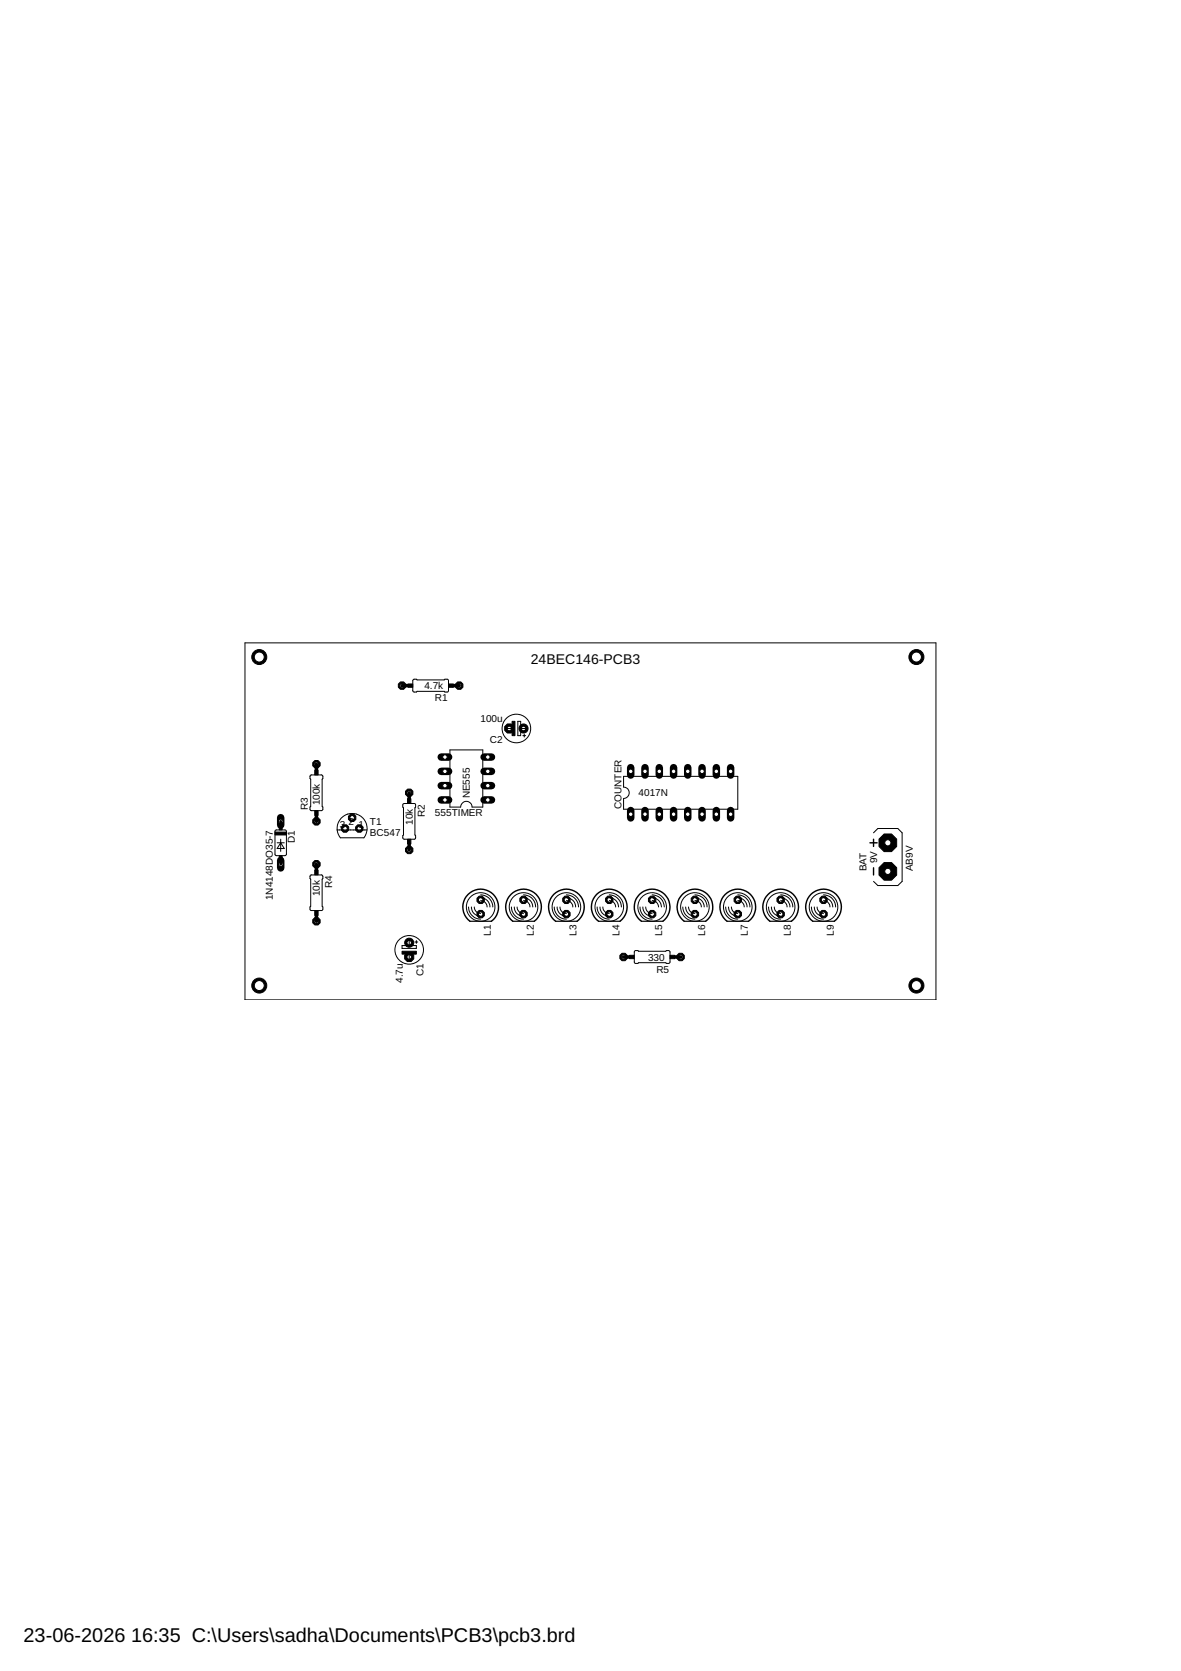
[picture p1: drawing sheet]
<svg xmlns="http://www.w3.org/2000/svg" width="210mm" height="297mm" viewBox="0 0 210 297" stroke-linecap="round" stroke-linejoin="round" font-family="sans-serif">
<path d="M86 142.2h1.4" fill="none" stroke="#000" stroke-width="1.3"/>
<circle cx="86.7" cy="142.2" r=".4" fill="#fff" stroke="#000" stroke-width=".18"/>
<path d="M86 139.7h1.4" fill="none" stroke="#000" stroke-width="1.3"/>
<circle cx="86.7" cy="139.7" r=".4" fill="#fff" stroke="#000" stroke-width=".18"/>
<path d="M78.4 139.7h1.3" fill="none" stroke="#000" stroke-width="1.3"/>
<circle cx="79.1" cy="139.7" r=".4" fill="#fff" stroke="#000" stroke-width=".18"/>
<path d="M78.4 142.2h1.3" fill="none" stroke="#000" stroke-width="1.3"/>
<circle cx="79.1" cy="142.2" r=".4" fill="#fff" stroke="#000" stroke-width=".18"/>
<path d="M86 137.1h1.4" fill="none" stroke="#000" stroke-width="1.3"/>
<circle cx="86.7" cy="137.1" r=".4" fill="#fff" stroke="#000" stroke-width=".18"/>
<path d="M86 134.6h1.4" fill="none" stroke="#000" stroke-width="1.3"/>
<circle cx="86.7" cy="134.6" r=".4" fill="#fff" stroke="#000" stroke-width=".18"/>
<path d="M78.4 137.1h1.3" fill="none" stroke="#000" stroke-width="1.3"/>
<circle cx="79.1" cy="137.1" r=".4" fill="#fff" stroke="#000" stroke-width=".18"/>
<path d="M78.4 134.6h1.3" fill="none" stroke="#000" stroke-width="1.3"/>
<circle cx="79.1" cy="134.6" r=".4" fill="#fff" stroke="#000" stroke-width=".18"/>
<circle cx="157.8" cy="154.9" r="1.7" fill="#000" stroke="#000" stroke-width=".18"/>
<circle cx="157.8" cy="154.9" r=".55" fill="#fff" stroke="#000" stroke-width=".18"/>
<circle cx="157.8" cy="149.8" r="1.7" fill="#000" stroke="#000" stroke-width=".18"/>
<circle cx="157.8" cy="149.8" r=".55" fill="#fff" stroke="#000" stroke-width=".18"/>
<circle cx="72.7" cy="170.1" r=".87" fill="#000" stroke="#000" stroke-width=".18"/>
<circle cx="72.7" cy="170.1" r=".4" fill="#fff" stroke="#000" stroke-width=".18"/>
<circle cx="72.7" cy="167.6" r=".8" fill="#000" stroke="#000" stroke-width=".18"/>
<circle cx="72.7" cy="167.6" r=".4" fill="#fff" stroke="#000" stroke-width=".18"/>
<circle cx="90.5" cy="129.5" r=".87" fill="#000" stroke="#000" stroke-width=".18"/>
<circle cx="90.5" cy="129.5" r=".4" fill="#fff" stroke="#000" stroke-width=".18"/>
<circle cx="93" cy="129.5" r=".8" fill="#000" stroke="#000" stroke-width=".18"/>
<circle cx="93" cy="129.5" r=".4" fill="#fff" stroke="#000" stroke-width=".18"/>
<path d="M112.1 144.1v1.3" fill="none" stroke="#000" stroke-width="1.3"/>
<circle cx="112.1" cy="144.7" r=".4" fill="#fff" stroke="#000" stroke-width=".18"/>
<path d="M114.6 144.1v1.3" fill="none" stroke="#000" stroke-width="1.3"/>
<circle cx="114.6" cy="144.7" r=".4" fill="#fff" stroke="#000" stroke-width=".18"/>
<path d="M127.3 144.1v1.3" fill="none" stroke="#000" stroke-width="1.3"/>
<circle cx="127.3" cy="144.7" r=".4" fill="#fff" stroke="#000" stroke-width=".18"/>
<path d="M129.9 144.1v1.3" fill="none" stroke="#000" stroke-width="1.3"/>
<circle cx="129.9" cy="144.7" r=".4" fill="#fff" stroke="#000" stroke-width=".18"/>
<path d="M117.2 144.1v1.3" fill="none" stroke="#000" stroke-width="1.3"/>
<circle cx="117.2" cy="144.7" r=".4" fill="#fff" stroke="#000" stroke-width=".18"/>
<path d="M119.7 144.1v1.3" fill="none" stroke="#000" stroke-width="1.3"/>
<circle cx="119.7" cy="144.7" r=".4" fill="#fff" stroke="#000" stroke-width=".18"/>
<path d="M124.8 144.1v1.3" fill="none" stroke="#000" stroke-width="1.3"/>
<circle cx="124.8" cy="144.7" r=".4" fill="#fff" stroke="#000" stroke-width=".18"/>
<path d="M122.2 144.1v1.3" fill="none" stroke="#000" stroke-width="1.3"/>
<circle cx="122.2" cy="144.7" r=".4" fill="#fff" stroke="#000" stroke-width=".18"/>
<path d="M129.9 136.5v1.3" fill="none" stroke="#000" stroke-width="1.3"/>
<circle cx="129.9" cy="137.1" r=".4" fill="#fff" stroke="#000" stroke-width=".18"/>
<path d="M127.3 136.5v1.3" fill="none" stroke="#000" stroke-width="1.3"/>
<circle cx="127.3" cy="137.1" r=".4" fill="#fff" stroke="#000" stroke-width=".18"/>
<path d="M124.8 136.5v1.3" fill="none" stroke="#000" stroke-width="1.3"/>
<circle cx="124.8" cy="137.1" r=".4" fill="#fff" stroke="#000" stroke-width=".18"/>
<path d="M122.2 136.5v1.3" fill="none" stroke="#000" stroke-width="1.3"/>
<circle cx="122.2" cy="137.1" r=".4" fill="#fff" stroke="#000" stroke-width=".18"/>
<path d="M119.7 136.5v1.3" fill="none" stroke="#000" stroke-width="1.3"/>
<circle cx="119.7" cy="137.1" r=".4" fill="#fff" stroke="#000" stroke-width=".18"/>
<path d="M117.2 136.5v1.3" fill="none" stroke="#000" stroke-width="1.3"/>
<circle cx="117.2" cy="137.1" r=".4" fill="#fff" stroke="#000" stroke-width=".18"/>
<path d="M114.6 136.5v1.3" fill="none" stroke="#000" stroke-width="1.3"/>
<circle cx="114.6" cy="137.1" r=".4" fill="#fff" stroke="#000" stroke-width=".18"/>
<path d="M112.1 136.5v1.3" fill="none" stroke="#000" stroke-width="1.3"/>
<circle cx="112.1" cy="137.1" r=".4" fill="#fff" stroke="#000" stroke-width=".18"/>
<path d="M49.9 145.4v1.3" fill="none" stroke="#000" stroke-width="1.3"/>
<circle cx="49.9" cy="146" r=".4" fill="#fff" stroke="#000" stroke-width=".18"/>
<path d="M49.9 153v1.3" fill="none" stroke="#000" stroke-width="1.3"/>
<circle cx="49.9" cy="153.6" r=".4" fill="#fff" stroke="#000" stroke-width=".18"/>
<circle cx="85.4" cy="160" r=".71" fill="#000" stroke="#000" stroke-width=".18"/>
<circle cx="85.4" cy="160" r=".4" fill="#fff" stroke="#000" stroke-width=".18"/>
<circle cx="85.4" cy="162.5" r=".71" fill="#000" stroke="#000" stroke-width=".18"/>
<circle cx="85.4" cy="162.5" r=".4" fill="#fff" stroke="#000" stroke-width=".18"/>
<circle cx="93" cy="160" r=".71" fill="#000" stroke="#000" stroke-width=".18"/>
<circle cx="93" cy="160" r=".4" fill="#fff" stroke="#000" stroke-width=".18"/>
<circle cx="93" cy="162.5" r=".71" fill="#000" stroke="#000" stroke-width=".18"/>
<circle cx="93" cy="162.5" r=".4" fill="#fff" stroke="#000" stroke-width=".18"/>
<circle cx="100.7" cy="160" r=".71" fill="#000" stroke="#000" stroke-width=".18"/>
<circle cx="100.7" cy="160" r=".4" fill="#fff" stroke="#000" stroke-width=".18"/>
<circle cx="100.7" cy="162.5" r=".71" fill="#000" stroke="#000" stroke-width=".18"/>
<circle cx="100.7" cy="162.5" r=".4" fill="#fff" stroke="#000" stroke-width=".18"/>
<circle cx="108.3" cy="160" r=".71" fill="#000" stroke="#000" stroke-width=".18"/>
<circle cx="108.3" cy="160" r=".4" fill="#fff" stroke="#000" stroke-width=".18"/>
<circle cx="108.3" cy="162.5" r=".71" fill="#000" stroke="#000" stroke-width=".18"/>
<circle cx="108.3" cy="162.5" r=".4" fill="#fff" stroke="#000" stroke-width=".18"/>
<circle cx="115.9" cy="160" r=".71" fill="#000" stroke="#000" stroke-width=".18"/>
<circle cx="115.9" cy="160" r=".4" fill="#fff" stroke="#000" stroke-width=".18"/>
<circle cx="115.9" cy="162.5" r=".71" fill="#000" stroke="#000" stroke-width=".18"/>
<circle cx="115.9" cy="162.5" r=".4" fill="#fff" stroke="#000" stroke-width=".18"/>
<circle cx="123.5" cy="160" r=".71" fill="#000" stroke="#000" stroke-width=".18"/>
<circle cx="123.5" cy="160" r=".4" fill="#fff" stroke="#000" stroke-width=".18"/>
<circle cx="123.5" cy="162.5" r=".71" fill="#000" stroke="#000" stroke-width=".18"/>
<circle cx="123.5" cy="162.5" r=".4" fill="#fff" stroke="#000" stroke-width=".18"/>
<circle cx="131.1" cy="160" r=".71" fill="#000" stroke="#000" stroke-width=".18"/>
<circle cx="131.1" cy="160" r=".4" fill="#fff" stroke="#000" stroke-width=".18"/>
<circle cx="131.1" cy="162.5" r=".71" fill="#000" stroke="#000" stroke-width=".18"/>
<circle cx="131.1" cy="162.5" r=".4" fill="#fff" stroke="#000" stroke-width=".18"/>
<circle cx="138.7" cy="160" r=".71" fill="#000" stroke="#000" stroke-width=".18"/>
<circle cx="138.7" cy="160" r=".4" fill="#fff" stroke="#000" stroke-width=".18"/>
<circle cx="138.7" cy="162.5" r=".71" fill="#000" stroke="#000" stroke-width=".18"/>
<circle cx="138.7" cy="162.5" r=".4" fill="#fff" stroke="#000" stroke-width=".18"/>
<circle cx="146.4" cy="160" r=".71" fill="#000" stroke="#000" stroke-width=".18"/>
<circle cx="146.4" cy="160" r=".4" fill="#fff" stroke="#000" stroke-width=".18"/>
<circle cx="146.4" cy="162.5" r=".71" fill="#000" stroke="#000" stroke-width=".18"/>
<circle cx="146.4" cy="162.5" r=".4" fill="#fff" stroke="#000" stroke-width=".18"/>
<circle cx="81.6" cy="121.9" r=".71" fill="#000" stroke="#000" stroke-width=".18"/>
<circle cx="81.6" cy="121.9" r=".4" fill="#fff" stroke="#000" stroke-width=".18"/>
<circle cx="71.5" cy="121.9" r=".71" fill="#000" stroke="#000" stroke-width=".18"/>
<circle cx="71.5" cy="121.9" r=".4" fill="#fff" stroke="#000" stroke-width=".18"/>
<circle cx="72.7" cy="140.9" r=".71" fill="#000" stroke="#000" stroke-width=".18"/>
<circle cx="72.7" cy="140.9" r=".4" fill="#fff" stroke="#000" stroke-width=".18"/>
<circle cx="72.7" cy="151.1" r=".71" fill="#000" stroke="#000" stroke-width=".18"/>
<circle cx="72.7" cy="151.1" r=".4" fill="#fff" stroke="#000" stroke-width=".18"/>
<circle cx="56.2" cy="146" r=".71" fill="#000" stroke="#000" stroke-width=".18"/>
<circle cx="56.2" cy="146" r=".4" fill="#fff" stroke="#000" stroke-width=".18"/>
<circle cx="56.2" cy="135.8" r=".71" fill="#000" stroke="#000" stroke-width=".18"/>
<circle cx="56.2" cy="135.8" r=".4" fill="#fff" stroke="#000" stroke-width=".18"/>
<circle cx="56.2" cy="153.6" r=".71" fill="#000" stroke="#000" stroke-width=".18"/>
<circle cx="56.2" cy="153.6" r=".4" fill="#fff" stroke="#000" stroke-width=".18"/>
<circle cx="56.2" cy="163.8" r=".71" fill="#000" stroke="#000" stroke-width=".18"/>
<circle cx="56.2" cy="163.8" r=".4" fill="#fff" stroke="#000" stroke-width=".18"/>
<circle cx="121" cy="170.1" r=".71" fill="#000" stroke="#000" stroke-width=".18"/>
<circle cx="121" cy="170.1" r=".4" fill="#fff" stroke="#000" stroke-width=".18"/>
<circle cx="110.8" cy="170.1" r=".71" fill="#000" stroke="#000" stroke-width=".18"/>
<circle cx="110.8" cy="170.1" r=".4" fill="#fff" stroke="#000" stroke-width=".18"/>
<circle cx="63.9" cy="147.3" r=".71" fill="#000" stroke="#000" stroke-width=".18"/>
<circle cx="63.9" cy="147.3" r=".4" fill="#fff" stroke="#000" stroke-width=".18"/>
<circle cx="62.6" cy="145.4" r=".71" fill="#000" stroke="#000" stroke-width=".18"/>
<circle cx="62.6" cy="145.4" r=".4" fill="#fff" stroke="#000" stroke-width=".18"/>
<circle cx="61.3" cy="147.3" r=".71" fill="#000" stroke="#000" stroke-width=".18"/>
<circle cx="61.3" cy="147.3" r=".4" fill="#fff" stroke="#000" stroke-width=".18"/>
<circle cx="46.1" cy="116.8" r="1.33" fill="#000" stroke="#000" stroke-width=".18"/>
<circle cx="46.1" cy="116.8" r=".89" fill="#fff" stroke="#000" stroke-width=".18"/>
<circle cx="46.1" cy="175.2" r="1.33" fill="#000" stroke="#000" stroke-width=".18"/>
<circle cx="46.1" cy="175.2" r=".89" fill="#fff" stroke="#000" stroke-width=".18"/>
<circle cx="162.9" cy="116.8" r="1.33" fill="#000" stroke="#000" stroke-width=".18"/>
<circle cx="162.9" cy="116.8" r=".89" fill="#fff" stroke="#000" stroke-width=".18"/>
<circle cx="162.9" cy="175.2" r="1.33" fill="#000" stroke="#000" stroke-width=".18"/>
<circle cx="162.9" cy="175.2" r=".89" fill="#fff" stroke="#000" stroke-width=".18"/>
<g fill="none" stroke="#000" stroke-width=".18">
<path d="M43.5 114.3h122.8v63.4h-122.8zM55.2 137.8h1.9l.3 .1v.5l-.1 .1v4.8l.1 .2v.3l-.2 .3h-1.8l-.3-.2v-.4l.1-.2zM73.4 120.8l.6-.1 .1 .2h4.9l.1-.2 .5 .1 .1 .2v1.9l-.2 .1h-.4l-.1-.1h-4.9l-.1 .1h-.5l-.1-.2zM80 133.3h5.8v10.2h-1.9a1.02 1.02 0 0 0-1-1.1 1.02 1.02 0 0 0-1 1.1h-1.9zM90.1 129.5h1M92 128.2h.5v2.6h-.5zM92.5 129.5h.9M92.9 130.8h.5M93.2 130.5v.5M110.8 138h20.3v5.8h-20.3v-1.9a1.02 1.02 0 0 0 1-1 1.02 1.02 0 0 0-1-1zM48.9 147.6l1.8-.1 .2 .2v4.1l-.2 .3h-1.6l-.2-.2zM49.3 149.8h1.2"/>
<path d="M49.9 149.2v2.1M49.9 149.8l.6 1h-1.2zM55.2 155.6l2-.1 .2 .2v.5l-.1 .1v4.8l.1 .1v.4l-.2 .2-1.8 .1-.3-.2v-.5l.1-.1zM59.9 147.5h5.3M60.6 145.4a2.67 2.67 0 0 1 3.7-.1 2.67 2.67 0 0 1 .4 3.6h-4.2a2.65 2.65 0 0 1 .1-3.5zM71.7 142.9l1.9-.1 .3 .2v.5l-.2 .1v4.8l.2 .1v.4l-.2 .3h-1.9l-.2-.2v-.5l.1-.1v-4.8l-.1-.1zM85.4 159.6a1.66 1.66 0 0 1 1.7 1.6M85.4 159.1a2.15 2.15 0 0 1 2.2 2.1M93 159.6a1.66 1.66 0 0 1 1.7 1.6M93 159.1a2.15 2.15 0 0 1 2.2 2.1M100.7 159.6a1.66 1.66 0 0 1 1.6 1.6M100.7 159.1a2.18 2.18 0 0 1 2.1 2.1"/>
<path d="M108.3 159.6a1.66 1.66 0 0 1 1.6 1.6M108.3 159.1a2.18 2.18 0 0 1 2.1 2.1M115.9 159.6a1.66 1.66 0 0 1 1.7 1.6M115.9 159.1a2.18 2.18 0 0 1 2.2 2.1M123.5 159.6a1.63 1.63 0 0 1 1.7 1.6M123.5 159.1a2.15 2.15 0 0 1 2.2 2.1M131.1 159.6a1.66 1.66 0 0 1 1.7 1.6M131.1 159.1a2.15 2.15 0 0 1 2.2 2.1M138.7 159.6a1.66 1.66 0 0 1 1.7 1.6M138.7 159.1a2.15 2.15 0 0 1 2.2 2.1M146.4 159.6a1.66 1.66 0 0 1 1.6 1.6M146.4 159.1a2.15 2.15 0 0 1 2.1 2.1"/>
<path d="M155.3 148l.7-.7h3.6l.7 .7v8.7l-.7 .7h-3.6l-.7-.7M71.5 168.1h2.5v.5h-2.5zM72.7 167.2v.9M72.7 169.5v1M73.7 167.4h.6M74 167.2v.5M83.3 161.2a2.15 2.15 0 0 0 2.1 2.2M83.8 161.2a1.63 1.63 0 0 0 1.6 1.7M84.3 161.2l.2 .7 .4 .4 .5 .1M85.4 160.1l.7 .2 .4 .4 .1 .5M90.9 161.2a2.15 2.15 0 0 0 2.1 2.2M91.4 161.2a1.63 1.63 0 0 0 1.6 1.7"/>
<path d="M91.9 161.2l.1 .5 .3 .4 .7 .3M93 160.1l.8 .2 .3 .4 .1 .5M98.5 161.2a2.15 2.15 0 0 0 2.2 2.2M99 161.2a1.63 1.63 0 0 0 1.7 1.7M99.5 161.2l.1 .5 .3 .4 .8 .3M100.7 160.1l.7 .2 .3 .4 .1 .5M106.1 161.2a2.15 2.15 0 0 0 2.2 2.2M106.6 161.2a1.63 1.63 0 0 0 1.7 1.7M107.1 161.2l.2 .5 .3 .4 .7 .3M108.3 160.1l.7 .2 .3 .4 .1 .5M112.8 169.1l.6-.1 .1 .1h4.8l.1-.1h.5l.2 .2v1.9l-.3 .2h-.4l-.1-.2h-4.8l-.1 .2-.5-.1-.2-.2zM113.7 161.2a2.11 2.11 0 0 0 2.2 2.2"/>
<path d="M114.3 161.2a1.59 1.59 0 0 0 1.6 1.7M114.8 161.2l.2 .7 .4 .4 .5 .1M115.9 160.1l.7 .2 .3 .4 .2 .5M121.3 161.2a2.15 2.15 0 0 0 2.2 2.2M121.9 161.2a1.63 1.63 0 0 0 1.6 1.7M122.4 161.2l.2 .7 .4 .4 .5 .1M123.5 160.1l.7 .2 .3 .4 .2 .5M129 161.2a2.15 2.15 0 0 0 2.1 2.2M129.5 161.2a1.63 1.63 0 0 0 1.6 1.7M130 161.2l.2 .7 .4 .4 .5 .1M131.1 160.1l.7 .2 .4 .4 .1 .5M136.6 161.2a2.15 2.15 0 0 0 2.1 2.2"/>
<path d="M137.1 161.2a1.63 1.63 0 0 0 1.6 1.7M137.6 161.2l.1 .5 .3 .4 .7 .3M138.7 160.1l.8 .2 .3 .4 .1 .5M144.2 161.2a2.15 2.15 0 0 0 2.2 2.2M144.7 161.2a1.63 1.63 0 0 0 1.7 1.7M145.2 161.2l.1 .5 .3 .4 .8 .3M146.4 160.1l.7 .2 .3 .4 .1 .5"/>
<circle cx="91.8" cy="129.5" r="2.54"/>
<circle cx="157.8" cy="149.8" r="1.27"/>
<circle cx="157.8" cy="154.9" r="1.27"/>
<circle cx="72.7" cy="168.8" r="2.54"/>
<circle cx="85.4" cy="161.2" r="2.54"/>
<circle cx="93" cy="161.2" r="2.54"/>
<circle cx="100.7" cy="161.2" r="2.54"/>
<circle cx="108.3" cy="161.2" r="2.54"/>
<circle cx="115.9" cy="161.2" r="2.54"/>
<circle cx="123.5" cy="161.2" r="2.54"/>
<circle cx="131.1" cy="161.2" r="2.54"/>
<circle cx="138.7" cy="161.2" r="2.54"/>
<circle cx="146.4" cy="161.2" r="2.54"/>
</g>
<path d="M154.6 149.8h1.3M155.3 149.2v1.3M155.3 154.3v1.2M83.5 163.8a3.2 3.2 0 0 1-.4-4.7 3.2 3.2 0 0 1 4.7 0 3.2 3.2 0 0 1-.5 4.7M91.1 163.8a3.2 3.2 0 0 1-.4-4.7 3.2 3.2 0 0 1 4.7 0 3.2 3.2 0 0 1-.4 4.7M98.8 163.8a3.2 3.2 0 0 1-.5-4.7 3.2 3.2 0 0 1 4.7 0 3.2 3.2 0 0 1-.4 4.7M106.4 163.8a3.2 3.2 0 0 1-.5-4.7 3.2 3.2 0 0 1 4.7 0 3.2 3.2 0 0 1-.4 4.7M114 163.8a3.2 3.2 0 0 1-.4-4.7 3.2 3.2 0 0 1 4.7 0 3.2 3.2 0 0 1-.5 4.7M121.6 163.8a3.2 3.2 0 0 1-.4-4.7 3.2 3.2 0 0 1 4.7 0 3.2 3.2 0 0 1-.5 4.7M129.2 163.8a3.2 3.2 0 0 1-.4-4.7 3.2 3.2 0 0 1 4.7 0 3.2 3.2 0 0 1-.5 4.7M136.8 163.8a3.2 3.2 0 0 1-.4-4.7 3.2 3.2 0 0 1 4.7 0 3.2 3.2 0 0 1-.4 4.7M144.5 163.8a3.2 3.2 0 0 1-.5-4.7 3.2 3.2 0 0 1 4.7 0 3.2 3.2 0 0 1-.4 4.7" fill="none" stroke="#000" stroke-width=".25"/>
<g fill="#000" stroke="#000" stroke-width=".18">
<path d="M55.9 136.9h.6v.9h-.6zM72.5 121.6h.9v.6h-.9zM79.7 121.6h.9v.6h-.9zM91 128.2h.5v2.6h-.5zM48.9 147.9h2v.5h-2zM49.6 152.1h.5v.6h-.5zM49.6 146.9h.5v.6h-.5zM55.9 144.1h.6v.8h-.6zM55.9 154.7h.6v.8h-.6zM72.4 149.2h.6v.8h-.6zM72.4 142h.6v.8h-.6zM55.9 161.9h.6v.8h-.6z"/>
<path d="M71.5 169.1h2.5v.5h-2.5zM111.9 169.8h.8v.6h-.8zM119.1 169.8h.8v.6h-.8z"/>
</g>
<path d="M83.5 163.8h3.8M91.1 163.8h3.9M98.8 163.8h3.8M106.4 163.8h3.8M114 163.8h3.8M121.6 163.8h3.8M129.2 163.8h3.8M136.8 163.8h3.9M144.5 163.8h3.8" fill="none" stroke="#000" stroke-width=".21"/>
<path d="M49.9 146v.9M49.9 152.7v.9" fill="none" stroke="#000" stroke-width=".51"/>
<path d="M56.2 135.8v1.1M71.5 121.9h1M80.6 121.9h1M56.2 145v1M56.2 153.6v1M72.7 140.9v1M72.7 150.1v1M56.2 162.8v1M110.8 170.1h1M120 170.1h1" fill="none" stroke="#000" stroke-width=".61"/>
<g font-size="3.5">
<text x="4.2" y="291.8">23-06-2026</text>
<text x="23.3" y="291.8">16:35 C:\Users\sadha\Documents\PCB3\pcb3.brd</text>
</g>
<text font-size="2.5" x="94.3" y="118.1">24BEC146-PCB3</text>
<g font-size="1.8">
<text x="75.4" y="122.5">4.7k</text>
<text x="77.3" y="124.7">R1</text>
<text x="85.4" y="128.4">100u</text>
<text x="87.1" y="132">C2</text>
<text x="54.7" y="144" transform="rotate(-90 54.7 144)">R3</text>
<text x="56.9" y="143.2" transform="rotate(-90 56.9 143.2)">100k</text>
<text x="83.5" y="141.9" transform="rotate(-90 83.5 141.9)">NE555</text>
<text x="110.4" y="143.8" transform="rotate(-90 110.4 143.8)">COUNTER</text>
<text x="113.5" y="141.6">4017N</text>
<text x="52.4" y="149.8" transform="rotate(-90 52.4 149.8)">D1</text>
<text x="60.4" y="147.3">3</text>
<text x="61.9" y="146.6">2</text>
<text x="63.7" y="147.3">1</text>
<text x="65.8" y="146.6">T1</text>
<text x="65.8" y="148.5">BC547</text>
<text x="73.4" y="146.6" transform="rotate(-90 73.4 146.6)">10k</text>
<text x="75.5" y="145.2" transform="rotate(-90 75.5 145.2)">R2</text>
<text x="77.3" y="145">555TIMER</text>
<text x="154" y="154.9" transform="rotate(-90 154 154.9)">BAT</text>
<text x="155.9" y="153.5" transform="rotate(-90 155.9 153.5)">9V</text>
<text x="162.2" y="154.9" transform="rotate(-90 162.2 154.9)">AB9V</text>
<text x="48.5" y="160" transform="rotate(-90 48.5 160)">1N4148DO35-7</text>
<text x="56.9" y="159.3" transform="rotate(-90 56.9 159.3)">10k</text>
<text x="59" y="157.9" transform="rotate(-90 59 157.9)">R4</text>
<text x="87.2" y="166.4" transform="rotate(-90 87.2 166.4)">L1</text>
<text x="94.9" y="166.4" transform="rotate(-90 94.9 166.4)">L2</text>
<text x="102.5" y="166.4" transform="rotate(-90 102.5 166.4)">L3</text>
<text x="110.1" y="166.4" transform="rotate(-90 110.1 166.4)">L4</text>
<text x="117.7" y="166.4" transform="rotate(-90 117.7 166.4)">L5</text>
<text x="125.3" y="166.4" transform="rotate(-90 125.3 166.4)">L6</text>
<text x="132.9" y="166.4" transform="rotate(-90 132.9 166.4)">L7</text>
<text x="140.6" y="166.4" transform="rotate(-90 140.6 166.4)">L8</text>
<text x="148.2" y="166.4" transform="rotate(-90 148.2 166.4)">L9</text>
<text x="75.3" y="173.5" transform="rotate(-90 75.3 173.5)">C1</text>
<text x="115.2" y="170.8">330</text>
<text x="116.7" y="172.9">R5</text>
<text x="71.6" y="174.7" transform="rotate(-90 71.6 174.7)">4.7u</text>
</g>
</svg>
